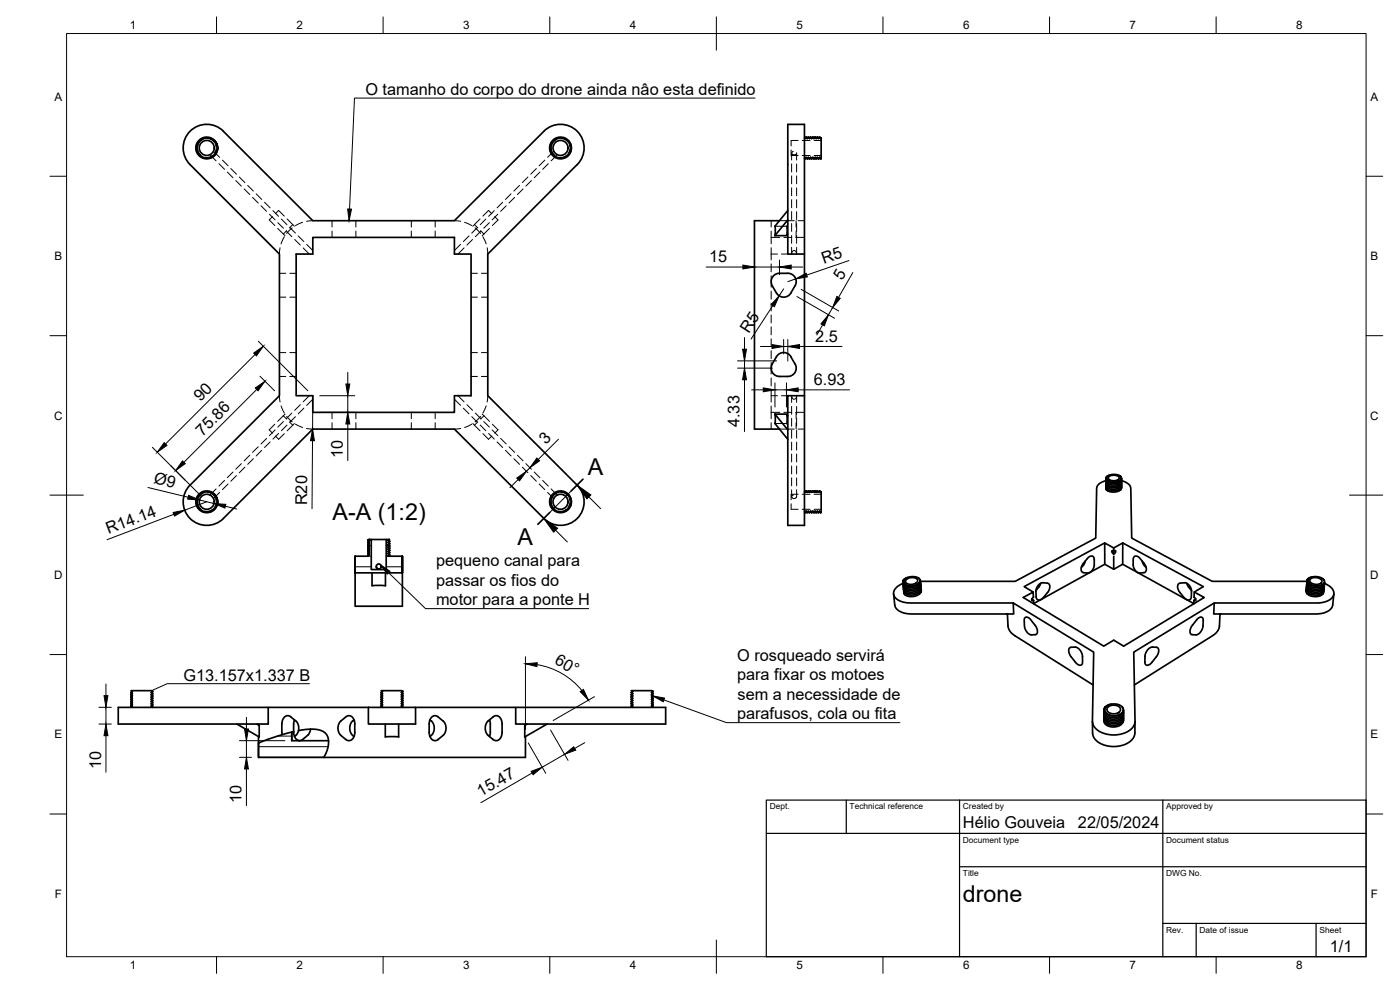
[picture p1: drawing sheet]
<svg xmlns="http://www.w3.org/2000/svg" width="420mm" height="297mm" viewBox="0 0 420 297" stroke-linecap="round" stroke-linejoin="round" font-family="sans-serif">
<!-- layer: Visible -->
<g fill="none" stroke="#000" stroke-width=".51">
<path d="M67 39.4l26.9 26.8h42.5l26.8-26.8a7.1 7.1 0 0 1 10 0 7.1 7.1 0 0 1 0 10l-26.8 26.8v42.5l26.8 26.8a7.1 7.1 0 0 1 0 10.1 7.1 7.1 0 0 1-10 0l-26.8-26.9h-42.5l-26.9 26.9M67.1 39.4a7.1 7.1 0 0 0-10.1 0 7.1 7.1 0 0 0 0 10l26.9 26.8v42.5l-26.9 26.9a7.1 7.1 0 0 0 .1 10 7.1 7.1 0 0 0 10 0M59.8 42.1l.9-.7 1.4-.3 1.2 .3 1.2 .8 .7 1.3 .1 1.3-.1-1.2-.6-1.1-.9-.8-1.1-.3-1.1 .1-1.1 .5-.8 .9-.4 1.3 .1 1 .6 1.1 .8 .7 1.2 .5 1.3-.2 .9-.5 .8-.9 .4-1.1-.3 1.1-.7 .8-1.2 .8-1.3 .2-1.1-.3-1.1-.8-.6-1.1-.2-1.2 .3-1.3zM241.4 41.3l.2 .2M241.6 41.5h.1M241.6 41.5l.3-.4 .4 .4M242.3 41.5h.1M242.3 41.5l.3-.4 .3 .4M242.9 41.5h.1M243 41.5l.2-.4 .4 .4M243.6 41.5h.1M243.6 41.5l.3-.4 .4 .4"/>
<path d="M244.3 41.5h.1M244.3 41.5l.3-.4 .3 .4M244.6 47.3l-.3 .4-.3-.4-.4 .4-.3-.4-.3 .4-.4-.4-.3 .4-.3-.4-.4 .4-.2-.3M244.6 47.3h.1M244.6 47.3l.3 .4 .4-.4M244.9 41.5h.1M245 41.5l.3-.4 .3 .4 .3-.4 .3 .4 .2-.1v6.2l-.4-.3M245.3 47.3h.1M245.3 47.3l.3 .4 .3-.4M245.9 47.3h.1M88.9 76.2h5v-5h42.5v5h5v42.5h-5v5h-42.5v-5h-5zM233.9 66.2h-7.5v62.5h7.5"/>
<path d="M236.4 63.1l-3.8 4.8v2.8M236.4 70.2l-.4 .5h-3.4M236.4 66l-3.8 4.7M241.4 76.2h-5v-38.9h5v120.3h-5v-38.9h5M237.4 87.9a2.51 2.51 0 0 1-4.4 0 5.1 5.1 0 0 1-1.6-3.7l.4-1 .7-.7a5.1 5.1 0 0 1 3.9-.5 2.51 2.51 0 0 1 2.2 3.7l-1.3 2.2M231.8 109.2a2.51 2.51 0 0 0 2.1 3.8 5.1 5.1 0 0 0 4-.5l.9-1.3 .1-1-.3-1M237.3 107l1.3 2.2M237.4 107a2.51 2.51 0 0 0-4.4 0l-1.2 2.2M232.6 124.3h3.4l.4 .4M232.6 124.3l3.8 4.7M232.6 124.2v2.9l3.8 4.7M59.7 148.3l.9-.7 1.2-.3 1.1 .1 1.3 .7 .9 1.3 .2 1.6-.1-1.3-.6-1-.8-.8-1.3-.4-1.3 .2-1.1 .7-.7 1.1-.2 1.3 .3 1.1 .6 .8 .9 .7 1 .2 1.1-.1 1.1-.5 .8-1 .3-1-.3 .9-.6 .9-.8 .6-1.4 .4-1.3-.2-1-.6-.8-1.1-.3-1.3 .2-1.1z"/>
<path d="M241.4 147.5l.2 .2M241.6 147.7h.1M241.6 147.7l.3-.4 .4 .4M242.3 147.7h.1M242.3 147.7l.3-.4 .3 .4M242.9 147.7h.1M243 147.7l.2-.4 .4 .4M243.6 147.7h.1M243.6 147.7l.3-.4 .4 .4M244.3 147.7h.1M244.3 147.7l.3-.4 .3 .4M244.6 153.4l-.3 .4-.3-.4-.4 .4-.3-.4-.3 .4-.3-.4-.4 .4-.3-.4-.4 .4-.2-.2"/>
<path d="M244.6 153.4h.1M244.6 153.4l.3 .4 .4-.4M244.9 147.7h.1M245 147.7l.2-.4 .4 .4 .3-.4 .4 .4 .1-.2v6.3l-.4-.4M245.3 153.4h.1M245.3 153.4l.3 .4 .3-.4M245.9 153.4h.1M332.3 143l1-.5 1.5-.1 1.3 .4 .5 .7-.3 .5-.6 .4-1.8 .2-1.5-.6-.3-.4zM332.8 143.1l1.3-.5a1.28 1.28 0 0 1 1.7 1 2.21 2.21 0 0 1-3.2-.1zM332.9 142.6l-.6 .3-.4 .6 .2 .6 .6 .4 2.1 .2 .9-.3 .7-.5M336.6 146.1v.4l-.5 .6-1.8 .5-1.9-.4-.4-.3-.1-.6M336.6 145.7l-.1 .6-.4 .4-1.7 .5-2-.4-.4-.4-.1-.5"/>
<path d="M336.6 145.2l-.1 .6-.4 .5-1.6 .5-1.2-.1-.9-.3-.4-.4-.1-.6M336.6 144.8l-.1 .6-.4 .4-1.6 .6-1.1-.1-1-.3-.5-.5v-.5M336.6 143.5v.5l-.5 .6-1.8 .5-1.9-.4-.5-.5v-.4M336.6 144.4l-.1 .6-.6 .5-1.7 .5-1.9-.5-.4-.4v-.5M336.6 144v.2M336.6 144.2a3.2 3.2 0 0 1 2.8 2.3l.2 14.9 24.2 13h28.5M336.6 144.2l-.1 .4-.5 .5-1.7 .4-1.9-.4-.4-.3-.1-.6a3.3 3.3 0 0 0-2.8 2.3l-.3 14.9-24.1 13h-28.5M106.6 171.9v-5v15h14.2v-10h-14.2v-5h3.8l.4-.4-.4-.3 .4-.4-.4-.3 .4-.4-.4-.3 .4-.3-.4-.3 .4-.4-.4-.3 .4-.4-.4-.3 .4-.3-.4-.5 1-.1v9h4.5v-9h.9l-.3 .2 .4 .4-.4 .3 .4 .4-.4 .3 .4 .3-.4 .4 .4 .3-.4 .3 .4 .4-.4 .3 .4 .3-.4 .3 .4 .4-.4 .4h4.3v5M110.7 161.9l-.3 .2 .4 .4-.4 .3 .4 .3-.4 .4 .4 .3-.4 .4 .4 .2-.4 .4 .4 .3-.4 .4 .4 .3M110.8 166.5l-.4 .4M110.8 165.8l-.4 .3 .4 .3M111.4 161.9h4.5"/>
<path d="M111.7 171.9v3.9M111.7 175.7h4M112.9 170l.2 .5 .6 .2M114.4 170h.1M115.7 171.9v3.9M116.5 162.8l.4 .3-.4 .3M116.5 163.5l.4 .3-.4 .3M116.5 164.1l.4 .3-.4 .4M116.5 164.8l.4 .3-.4 .3 .4 .3-.4 .4 .4 .3-.3 .5M116.8 161.9l-.3 .2 .4 .4-.4 .3M268.2 178.2l.3 3.3a4.2 4.2 0 0 0 4.5 2.7h31.2l-.1-3.3M271 175.1a3.6 3.6 0 0 0-2.8 3.2 4.4 4.4 0 0 0 4.5 2.6h31.4"/>
<path d="M271.5 173.8l1.3-.7 1.6-.1 1.4 .5 .3 .9-.4 .7-.9 .5-1.9 .2-.9-.3-.7-.5-.1-.6zM272 173.9a2.38 2.38 0 0 1 3.4 .2 2.14 2.14 0 0 1-3.3 1l-.4-.7zM272.4 173.3l-.9 .4-.5 .7 .1 .7 .6 .5 1.1 .3 1.1-.1 1.2-.3 .8-.6M276.1 174l.1 .5M276.2 174.7l.1 .6-.5 .6-.8 .6-1.3 .3-1.9-.3-.7-.6-.1-.5M276.2 174.5l-.1 .6-.6 .6-1.8 .6-1.9-.2-.6-.5-.2-.7M276.3 175.1v.6l-.4 .7-.9 .5-1.2 .3-2-.3-.6-.5-.1-.6M276.3 175.6l.1 .5-.5 .7-.8 .5-1.3 .4-1.9-.3-.7-.6-.1-.5M276.4 176v.6l-.5 .7-.9 .5-1.1 .3-2-.3-.6-.4-.1-.7M276.4 176.5v.7l-.5 .6-1.8 .7-2-.2-.7-.5-.2-.6M276.5 176.9l-.1 .7-.4 .6-1.9 .8-2-.2-.7-.6-.1-.6M310.2 179.2l-.6 .8 .1 .2 .5-.1-.5-.5"/>
<path d="M311.8 175.4l1-.6 1.5 .2a1.65 1.65 0 0 1 .1 2.8l-1.2 1.4a1.17 1.17 0 0 1-1.1 .9 1.17 1.17 0 0 1-1.1-.8v-2.5zM312.3 175l-.4 .9-1 1.3M325.7 168.3l-.5 1.2-.7 .7M326.5 167.4a.98 .98 0 0 1 1.2-.6 .98 .98 0 0 1 .7 1v1.6a2.49 2.49 0 0 1-2 2.5l-1.2-.1a1.5 1.5 0 0 1-.3-2.5zM331.5 162.9l-24.1 13.1 2.7 1.6M331.6 169.3l-21.4 11.8M333.7 165.2h1.1a.65 .65 0 0 1-.1 .9 .65 .65 0 0 1-.9 0 .65 .65 0 0 1-.1-.9zM334.2 164.4l2.8-1.5 24.1 13.1-2.7 1.6-.1 1.6 .6 .8-.1 .2-.5-.1M334.2 165.9v-1.5l-2.7-1.5 .1 6.4 2.6 1.5v-3.9M336.9 169.3l21.4 11.9v-1.1l.5-.5M337 162.9l-.1 6.4-2.7 1.5M340.3 167.1a1.19 1.19 0 0 1 1.9 .5l1.2 1.4a1.9 1.9 0 0 1 .1 2.8l-1.4 .1a2.49 2.49 0 0 1-2-2.5z"/>
<path d="M342.8 168.3l.5 1.2 .7 .7M353.8 175.1l1.7-.3a2.55 2.55 0 0 1 2.1 2.6l-.1 1.7a1.04 1.04 0 0 1-.8 1 1.04 1.04 0 0 1-1.2-.6l-1.4-1.7a2 2 0 0 1-.3-2.7zM356.2 175l.4 .9 1 1.3M358.4 177.6l3 1.7-24.2 14.6-3-1.8-2.9 1.8-24.2-14.6 3-1.7v1.6M392 177.2v.6l.4 .5 1 .5 1.2 .2 1.9-.4 .6-.5 .2-.7M392.1 176.7v.6l.5 .6 .9 .5 1.1 .2 1.2-.1 .9-.4 .5-.5 .1-.6M392.1 176.3v.6l.4 .5 1 .5 1.2 .2 1.8-.3 .7-.6 .1-.7M392.1 175.8l.1 .7 .5 .6 2 .6 1.9-.4 .7-.6 .1-.6M392.2 175.4v.7l.5 .5 2 .6 1.9-.3 .7-.7 .1-.6M392.2 174.9v.7l.6 .6 2 .6 1.9-.4 .6-.5 .2-.7M392.3 174.5v.6l.5 .7 2 .5 2-.4 .6-.5 .1-.7M392.8 173.6l1.3-.6 1.7 .1 1.3 .6 .4 .6v.4l-.4 .6-.8 .4h-2l-1-.4-.6-.5-.1-.7z"/>
<path d="M393.3 173.7a2.42 2.42 0 0 1 3.4 .7 2.18 2.18 0 0 1-3.4 .4l-.2-.6zM393.7 173.2l-.9 .2-.5 .7 .1 .7 .6 .6 1.3 .4 1.2 .1 1.1-.3 .7-.5M397.5 175.1a3.6 3.6 0 0 1 2.8 3.2 4.4 4.4 0 0 1-4.5 2.6h-31.4l-24.1 14.8 .3 20.7a4.7 4.7 0 0 1-4.4 3.9 7.7 7.7 0 0 1-8.1-2.7l-.2-1.2 .3-20.7-24.1-14.8M400.3 178.2l-.3 3.3a4.2 4.2 0 0 1-4.5 2.7h-31.2l.1-3.3M302.1 184.2h.3M302.3 184.3l.2 3.5a3.9 3.9 0 0 0 2 2.9l23.6 14.8M307.7 185.3a1.33 1.33 0 0 1 1.7 .7l1.2 1.6a2.09 2.09 0 0 1 .3 2.8l-1.3 .1a2.88 2.88 0 0 1-2.2-2.7v-1.9zM310.2 180.2v1M320.9 194.5l.5-.3 1.3-.1a2.98 2.98 0 0 1 2.2 2.8v1.7a.9 .9 0 0 1-.6 1 .9 .9 0 0 1-1.1-.4l-1.7-2.1a2.54 2.54 0 0 1-.6-2.6zM344.6 194.8l1-.6h1.5a1.43 1.43 0 0 1 .3 2.3l-1.7 2.2a1.37 1.37 0 0 1-1.9 .6l-.2-2.7zM359.3 185.7a.91 .91 0 0 1 1.1-.6 .91 .91 0 0 1 .7 1l-.1 1.7a2.88 2.88 0 0 1-2.1 2.7l-1.1-.1a1.43 1.43 0 0 1-.3-2.2zM366.1 184.2h.3"/>
<path d="M366.1 184.3l-.1 3.5a3.9 3.9 0 0 1-2.1 2.9l-23.5 14.8M39.7 211.5h.1M39.7 207.5l-.3-.3 6.4 .2-.4 .4 .4 .4-.4 .3 .4 .4-.4 .3 .4 .3-.4 .4 .4 .3-.4 .3M39.7 211.5l-.4 .3 .4 .4M39.7 210.8l-.4 .3 .4 .3M39.7 210.2l-.4 .2 .4 .4M39.7 209.5l-.4 .3 .4 .3M39.7 208.8l-.4 .3 .4 .4M39.7 208.2l-.4 .2 .4 .4M39.7 207.5l-.4 .3 .4 .3M39.7 207.5h.1M39.7 208.1v.1"/>
<path d="M39.7 208.8h.1M39.7 209.5h.1M39.7 210.1v.1M39.7 210.8h.1M45.4 211.2l.4 .2-.4 .4 .4 .4M45.4 210.5l.4 .3-.4 .3M45.4 210.5h.1M45.4 211.1v.1M71.1 217.2l6.7 3.9v-3.5l-.7-.4M77.6 217.2v.3M80.5 212.2h-45v5h45v-5h30.1M84.6 217.2v2.5"/>
<path d="M84.6 219.7l.1 .7M87.2 215.1a3.9 3.9 0 0 1 2.4 3v1.1M87.3 215.1a1.69 1.69 0 0 0-1.9-.1 1.69 1.69 0 0 0-.8 1.7v.5M88.1 219.5l-5.4 1.5-5.1 1.9v4.4h19.6M88.1 217.2v2.5M88.4 216l-.3 1.2M89.6 219.2l2.6-.4h2.4l1.5 .3 1.5 .8 .8 1.2 .2 1.7-.3 1.9-1.1 2.6M89.6 219.2l-.5 1.2-.7 .6M93.2 218.8l-.2 .9a4.6 4.6 0 0 1-2.2 2.2 1.66 1.66 0 0 1-1.8 .1 1.66 1.66 0 0 1-.8-1.6l-.1-.7M102.3 216.3a3.1 3.1 0 0 0 0 4.4M103.8 215.1l-1.5 1.2M103.8 215.1a1.69 1.69 0 0 1 1.9-.1 1.69 1.69 0 0 1 .8 1.7v3a1.99 1.99 0 0 1-2.3 2.4l-1.9-1.5"/>
<path d="M106.2 216a3.1 3.1 0 0 0 0 5M110.6 212.2h89.2v5h-45v-5M110.6 212.2v5h14.1v-5M114.8 207.5l-.4-.3 6.4 .2-.3 .5 .4 .3-.4 .3 .4 .4-.4 .3 .4 .3-.4 .4 .4 .3-.4 .3M114.8 210.8l-.4 .3 .4 .3-.4 .4 .3 .4M114.8 210.2l-.4 .2 .4 .4M114.8 209.5l-.4 .2 .4 .4M114.8 208.8l-.4 .3 .4 .4M114.8 208.2l-.4 .2 .4 .4M114.8 207.5l-.4 .2 .4 .4M114.8 207.5h.1M114.8 208.1v.1"/>
<path d="M114.8 208.8h.1M114.8 209.5h.1M114.8 210.1v.1M114.8 210.8h.1M115.6 217.2l.1 3.9h4l-.1-3.9M120.5 211.2l.4 .2-.4 .4 .3 .4M120.5 210.5l.4 .3-.4 .3M120.5 210.5h.1M120.5 211.1v.1M129 216a3.1 3.1 0 0 1 0 5M131.5 215.1a1.69 1.69 0 0 0-1.9-.1 1.69 1.69 0 0 0-.8 1.7v3a2.01 2.01 0 0 0 2.3 2.4l.4-.2a4.3 4.3 0 0 0 2.2-2.4l.2-1-.2-1a4.2 4.2 0 0 0-2.3-2.4M146.9 216l.3 1.2-.1 2.9-.2 .9"/>
<path d="M148 215.1a1.69 1.69 0 0 1 1.9-.1 1.69 1.69 0 0 1 .7 1.7l.1 .5a6.9 6.9 0 0 1-.4 4l-.5 .7-1.1 .3a5.1 5.1 0 0 1-2.5-1.9 3.2 3.2 0 0 1 .3-4l1.5-1.2M157.7 217.2v.3M158.2 217.2l-.7 .4v3.5l6.7-3.9M189.8 211.5h.1M189.8 207.5l-.3-.3h6.1l.4 .3-.4 .4 .4 .3-.4 .3 .4 .3-.4 .4 .4 .3-.4 .4 .4 .3-.4 .3M189.8 211.5l-.4 .3 .4 .4M189.8 210.8l-.4 .3 .4 .3M189.8 210.2l-.4 .2 .4 .4M189.8 209.5l-.4 .3 .4 .3M189.8 208.8l-.4 .3 .4 .4M189.8 208.2l-.4 .2 .4 .4M189.8 207.5l-.4 .3 .4 .3"/>
<path d="M189.8 207.5h.1M189.8 208.1v.1M189.8 208.8h.1M189.8 209.5h.1M189.8 210.1v.1M189.8 210.8h.1M195.6 211.2l.4 .3-.4 .3 .3 .4M195.6 210.5l.4 .3-.4 .3M195.6 210.5h.1M195.6 211.1v.1M327.9 216.4v3.5a5 5 0 0 0 5 4 7 7 0 0 0 7.5-3.1l.2-4.4M331.9 212.1l1.5-.8h1.9l1.5 .8 .3 1.1-.4 .7-.9 .6-1.2 .2h-1.1l-1-.4-.7-.7-.2-.8z"/>
<path d="M332.6 212.1a2.44 2.44 0 0 1 3.7 .7 2.11 2.11 0 0 1-3.2 1.1 1.07 1.07 0 0 1-.5-1.8zM333.5 211.3l-1.1 .3-1 .9-.1 .8 .6 .9 1.4 .6h1.3l1.3-.3 .9-.8M337.1 212.8v.9l-.4 .7-1 .6-1.1 .3h-1.2l-1.2-.4-.7-.7-.2-.9M337.2 215.9l-.2 .8-.5 .7-1.1 .5-1.1 .2-1.3-.1-1-.5-.6-.7-.1-.7M337.2 215.4l-.1 .7-.6 .8-1.1 .6-1.2 .2-1.2-.2-1-.4-.6-.8-.1-.7M337.2 214.9l-.1 .8-.6 .7-.8 .5-1.2 .3-1.3-.1-1.2-.5-.6-.8-.1-.6M337.2 214.5l-.1 .7-.5 .7-1 .6-1.1 .2-1.3-.1-1.1-.4-.7-.7-.1-.8M337.2 214l-.1 .7-.5 .8-.9 .4-1.2 .3-1.5-.1-.9-.4-.7-.6-.1-.9M337.2 213.5l-.1 .7-.5 .8-1 .5-1.2 .3-1.3-.1-1-.5-.7-.7-.1-.8M77.6 221v6.3M87.6 222.2v-2.5v2.5h11M157.7 221v6.3h-60.5"/>
<circle cx="62" cy="44.4" r="2.25"/>
<circle cx="168.2" cy="44.4" r="3.3"/>
<circle cx="168.2" cy="44.4" r="2.25"/>
<circle cx="168.4" cy="44.4" r="3"/>
<circle cx="62" cy="150.6" r="2.25"/>
<circle cx="168.2" cy="150.6" r="3.2"/>
<circle cx="168.2" cy="150.6" r="2.25"/>
<circle cx="168.4" cy="150.6" r="3.1"/>
<circle cx="113.7" cy="170" r=".74"/>
</g>
<!-- layer: Hidden -->
<g fill="none" stroke="#000" stroke-width=".3">
<path d="M59.2 44.5l.3 1.3 .8 .9M61 41.7l-1 .7-.7 1.2M61.2 41.4l-1 .4-.7 .6-.7 1.8 .1 1.2 .6 .9 .8 .7 .9 .4M62.1 41.5l1.3 .4 .8 .6M62.4 41.4l.8 .3 .9 .7 .8 1.6M63 46.4l1.9 1.9M63.7 46.7l-1.1 .5h-1.2M64.1 45.4l1.8 1.8M64.8 43.6l.1 1.3-.4 1M64.9 44.8l-.8 1.6-.8 .7-.9 .3M65.7 49.1l1.7 1.7M66.8 48.1l1.7 1.6"/>
<path d="M68.2 51.6l1.7 1.7M69.3 50.6l1.7 1.7M70.8 54.2l1.6 1.6M71.8 53.1l1.7 1.7M73.3 56.7l1.7 1.7M74.3 55.6l1.7 1.7M75.8 59.2l1.7 1.7M76.9 58.2l1.6 1.6M153.4 58.2l-1.7 1.6M154.5 59.2l-1.7 1.7M155.9 55.6l-1.7 1.7M157 56.7l-1.7 1.7"/>
<path d="M158.4 53.1l-1.6 1.7M159.5 54.2l-1.7 1.6M161 50.6l-1.7 1.7M162 51.6l-1.7 1.7M163.5 48.1l-1.7 1.6M164.5 49.1l-1.6 1.7M165.4 44.5l.3 1.4 .8 .8M166.2 45.4l-1.9 1.8M167.1 41.7l-1.1 .8-.5 1.1M167.2 46.4l-1.8 1.9M167.3 41.4l-.9 .4-.8 .6-.6 1.7 .1 1.1 .4 1 .7 .7 1.1 .5M168.3 41.5l1.1 .3 1 .7"/>
<path d="M168.5 41.4l1 .3 .8 .7 .7 1.6M169.9 46.7l-1.2 .5h-1.1M170.9 43.6l.1 1.2-.3 1.1M171 44.8l-.7 1.6-.8 .7-1 .3M237.4 45v1.7h2.1M237.6 46v2M237.6 49.2v2.4M237.6 52.8v2.3M237.6 56.4v2.3M237.6 59.9v2.4M238.1 45.4l-.5 .5 .2 .4h1l.3-.4M239.1 46v2"/>
<path d="M239.1 49.2v2.4M239.1 52.8v2.3M239.1 56.4v2.3M239.1 59.9v2.4M239.5 42.1h-2.1v1.7M240.7 46.7h2.4M240.7 42.1h2.4M244.3 46.7h2.1M244.3 42.1h2.1M78.3 61.8l1.7 1.6M79.4 60.7l1.7 1.7M80.9 64.3l1.6 1.7"/>
<path d="M81.8 65l-1 1 1.7 1.7M81.9 63.2l1.7 1.7M82.6 64.1l1-1 1.7 1.7M83.3 68.5l2.2 2.2M83.4 66.8l1.7 1.7M84.1 74.3l-.2 1.9M84.5 65.7l1.6 1.7M85.3 71l-1 2.2M85.9 69.3l1.7 1.7M86 69.2l-1 1M86.2 65.7l1.7 1.7M87 68.3l1.7 1.6"/>
<path d="M87.7 68.4l-1.7 1.6M87.9 67.4l.4 .5M87.9 67.4l-1 1M88.4 71.8l1.7 1.7M89.5 70.8l1.7 1.7M90.8 66.7l-2.1 1M91 74.4l1.8 1.8M92 73.3l1.9 1.9M93.9 66.2l-1.9 .2M99.7 66.2v1.9M99.7 69.3v1.9M106.8 66.2v1.9"/>
<path d="M106.8 69.3v1.9M123.4 66.2v1.9M123.4 69.3v1.9M130.6 66.2v1.9M130.6 69.3v1.9M136.4 66.2l1.9 .2M138.2 73.3l-1.8 1.9M139.3 74.4l-1.9 1.8M139.4 66.7l2.2 1M140.8 70.8l-1.7 1.7M141.8 71.8l-1.7 1.7M142.4 67.4l1 1"/>
<path d="M142.6 68.4l1.6 1.6M143.3 68.3l-1.7 1.6M144.1 65.7l-2.2 2.2M144.2 69.2l1 1M144.3 69.3l-1.6 1.7M144.9 71l1 2.2M145.2 70.2l-.5 .5M145.8 65.7l-1.7 1.7M146.2 74.3l.2 1.9M146.9 66.8l-1.7 1.7M146.9 68.5l-1.7 1.7M147.6 64.1l-1-1-1.7 1.7"/>
<path d="M148.3 63.2l-1.7 1.7M148.5 65l1 1-1.7 1.7M149.4 64.3l-1.7 1.7M150.9 60.7l-1.7 1.7M151.9 61.8l-1.7 1.6M231.4 66.2v1.9M231.4 69.3v3.8M231.4 74.3v3.7M231.4 79.2v2.4M231.4 76.2h1.9M231.4 71.2h2.6M233.9 66.2h4.4"/>
<path d="M234.5 76.2h1.9M235.2 71.2h2.4M236 67.9v2.8M236.4 67.4l-.4 .5h-3.4M237.6 74.2v2a.8 .8 0 0 1 .7-1 .8 .8 0 0 1 .8 1v-2M237.6 63.5v2.4M237.6 67.1v2.3M237.6 70.6v2.4M238.8 71.2h2.6M238.9 66.2v1.9M238.9 69.3v1.9M239.1 63.5v2.4"/>
<path d="M239.1 67.1v2.3M239.1 70.6v2.4M239.5 66.2h1.9M83.9 82h1.9M83.9 89.2h1.9M87 82h1.9M87 89.2h1.9M141.4 82h1.9M141.4 89.2h1.9M144.5 82h1.9M144.5 89.2h1.9M231.4 82.7v3.5"/>
<path d="M231.4 87.4v2.3M231.4 90.9v2.4M231.4 94.5v2.4M231.4 98.1v2.4M83.9 118.7l.2 1.9M83.9 113h1.9M83.9 105.8h1.9M87 113h1.9M87 105.8h1.9M92.8 118.7l-1.8 1.9M93.9 119.8l-1.9 1.8M136.4 119.8l1.8 1.8"/>
<path d="M137.4 118.7l1.9 1.9M141.4 113h1.9M141.4 105.8h1.9M144.5 113h1.9M144.5 105.8h1.9M146.4 118.7l-.2 1.9M231.4 108.8v3.4M231.4 101.6v2.4M231.4 105.2v2.4M231.4 113.4v2.4M231.4 117v3.6M231.4 118.7h1.9"/>
<path d="M234.5 118.7h1.9M72.4 139.1l-1.6 1.7M75 136.6l-1.7 1.7M76 137.6l-1.7 1.7M77.5 134.1l-1.7 1.6M78.5 135.1l-1.6 1.7M80 131.5l-1.7 1.7M81.1 132.6l-1.7 1.7M82.5 127.3l-1.7 1.7 1 1M82.5 129l-1.6 1.7M83.6 130.1l-1.7 1.6M84.3 121.8l1 2.1"/>
<path d="M85 124.7l-1.7 1.7M85 124.7l1 1M85.1 126.5l-1.7 1.7M85.3 130.1l-1.7 1.7-1-1M85.5 124.3l-.5 .4M86 124.9l1.7 1.7M86.1 127.5l-1.6 1.7M86.9 126.6l1 1M87.6 123.9l-1.7 1.7M88.3 127.1l-2.1 2.2M88.7 127.3l2.1 1M88.7 125l-1.7 1.7"/>
<path d="M90.1 121.4l-1.7 1.7M91.2 122.5l-1.7 1.7M92 128.6l1.9 .1M99.7 123.7v1.9M99.7 126.8v1.9M106.8 123.7v1.9M106.8 126.8v1.9M123.4 123.7v1.9M123.4 126.8v1.9M130.6 123.7v1.9M130.6 126.8v1.9M138.3 128.6l-1.9 .1"/>
<path d="M139.1 122.5l1.7 1.7M140.1 121.4l1.7 1.7M141.6 127.3l-2.2 1M141.6 125l1.7 1.7M141.9 127.1l.5 .5M142.4 127.6l1.7 1.7M142.7 123.9l1.6 1.7M143.4 126.6l-1 1M144.1 127.5l1.7 1.7M144.2 124.9l-1.6 1.7M144.7 124.3l.5 .4M144.9 130.1l1.7 1.7 1-1"/>
<path d="M145.2 126.5l1.7 1.7M145.2 124.7l-1 1M145.2 124.7l1.7 1.7M145.9 121.8l-1 2.1M146.6 130.1l1.7 1.6M147.7 129l1.7 1.7M147.8 127.3l1.7 1.7-1 1M149.2 132.6l1.7 1.7M150.2 131.5l1.7 1.7M151.7 135.1l1.7 1.7M152.8 134.1l1.7 1.6M154.2 137.6l1.7 1.7"/>
<path d="M155.3 136.6l1.7 1.7M157.8 139.1l1.7 1.7M231.4 123.7h2.6M231.4 121.8v3.8M231.4 126.8v1.9M232.6 127.1h3.4l.4 .5M233.9 128.7h4.4M235.2 123.7h2.4M236 124.3v2.8M237.6 120.7v-2a.8 .8 0 0 0 .7 1.1 .8 .8 0 0 0 .8-1.1v2M237.6 121.9v2.4M237.6 125.5v2.4"/>
<path d="M237.6 129.1v2.4M237.6 132.7v2.4M237.6 136.2v2.4M237.6 139.8v2.4M238.8 123.7h2.6M238.9 123.7v1.9M238.9 126.8v1.9M239.1 121.9v2.4M239.1 125.5v2.4M239.1 129.1v2.4M239.1 132.7v2.4M239.1 136.2v2.4"/>
<path d="M239.1 139.8v2.4M239.5 128.7h1.9M59.2 150.7l.3 1.3 .8 .9M61 147.9l-1.1 .7-.6 1.2M61.2 147.6l-.9 .3-.8 .6-.5 .8-.2 1.1 .1 1.1 .6 1 .7 .6 1 .4M62.1 147.7l1.1 .2 1 .8M62.4 147.6l.9 .3 .9 .7 .7 1.5M63.7 152.9l-1 .5h-1.3M64.8 149.7l.1 1.3-.4 1M64.9 146.7l-1.9 1.8M64.9 151l-.4 1-.6 .8-1.5 .8M65.9 147.8l-1.8 1.8"/>
<path d="M67.4 144.2l-1.7 1.6M68.5 145.2l-1.7 1.7M69.9 141.6l-1.7 1.7M71 142.7l-1.7 1.7M73.5 140.2l-1.7 1.6M156.8 140.2l1.6 1.6M159.3 142.7l1.7 1.7M160.3 141.6l1.7 1.7M161.8 145.2l1.7 1.7M162.9 144.2l1.6 1.6M164.3 147.8l1.9 1.8M165.4 150.7l.3 1.2 .8 1"/>
<path d="M165.4 146.7l1.8 1.8M167.1 147.9l-1 .7-.6 1.2M167.3 147.6l-.8 .3-.8 .6-.7 1.8 .1 1.3 .4 .8 .9 .8 .9 .3M168.3 147.7l1.1 .2 1 .8M168.5 147.6l1 .3 .7 .5 .5 .7 .3 1M169.9 152.9l-1.2 .5h-1.1M170.9 149.7l.1 1.2-.3 1.1M171 151l-.7 1.6-.9 .7-.9 .3M237.4 151.2v1.6h2.1M237.6 143.4v2.4M237.6 146.9v2.1M238.1 148.6l-.5 .3 .5 .6h.6l.4-.6"/>
<path d="M239.1 143.4v2.4M239.1 146.9v2.1M239.5 148.3h-2.1v1.7M240.7 152.8h2.4M240.7 148.3h2.4M244.3 152.8h2.1M244.3 148.3h2.1"/>
</g>
<!-- layer: Visible -->
<circle cx="110.7" cy="161.9" r=".25" fill="#000"/>
<!-- layer: BORDER -->
<g fill="none" stroke="#000" stroke-width=".3">
<path d="M20 10.1h390v276.9h-390zM65 5.1v5M115 5.1v5M165 5.1v5M215 5.1v10M265 5.1v5M315 5.1v5M365 5.1v5M15 52.9h5M410 52.9h5M15 100.7h5M410 100.7h5"/>
<path d="M15 148.6h10M405 148.6h10M15 196.4h5M410 196.4h5M15 244.2h5M410 244.2h5M65 287v5M115 287v5M165 287v5M215 282.1v9.9M265 287v5M315 287v5"/>
<path d="M365 287v5"/>
</g>
<!-- layer: TITLEBLOCK -->
<path d="M230 240.1h180v46.9h-180zM230 250h180M254 240.1v9.9M288 240.1v46.9M349 240.1v46.9M288 260.1h122M349 277.1h61M359 277.1v9.9M395 277.1v9.9" fill="none" stroke="#000" stroke-width=".36"/>
<!-- layer: Hatching -->
<path d="M106.6 170.1h4.8M110.4 166.9h1M110.8 163.7h.6M115.9 163.7h1M115.9 166.9h.6M115.9 170.1h4.8M77.6 227.2h19.6M77.6 224h20.9M83.3 220.9h4.3" fill="none" stroke="#000" stroke-width=".3"/>
<!-- layer: Section Lines -->
<path d="M165 153.8l-3.6 3.5M175 143.8l-3.6 3.5" fill="none" stroke="#000" stroke-width=".51"/>
<path d="M166.7 159.1l3.6 3.5M171.4 147.3l-6.4 6.5M176.7 149.1l3.6 3.5" fill="none" stroke="#000" stroke-width=".3"/>
<path d="M163.2 155.5l4.1 3-1.2 1.2zM173.2 145.5l4.1 3-1.2 1.2z" fill="#000" stroke="#000" stroke-width=".3"/>
<!-- layer: FD_Dimensions -->
<g fill="none" stroke="#000" stroke-width=".3">
<path d="M233.9 78v4.4M254.8 78.2l-12.7 4.3M211.9 80.1h11M226.4 80.1h7.5M231.9 91.7l-6.5 10M235.2 86.7l-1.4 2.1M237.4 80.1h3.5M238.8 83.7l-2.4 .8M239.2 89l11.3 6.5M240.4 86.8l11.3 6.5M246.9 97.5l-1.7 3M249.9 92.3l-1.3 2.1"/>
<path d="M255.9 81.8l-4.2 7.4M76.6 106.3l-26.9 26.9M77 116.8l-21.8 21.9M77.5 102.4l14.9 14.8M78 112.9l4.4 4.3M93.9 118.7l-.1 10M96 118.7h10.5M104.4 111.7v3.5M104.4 118.7v5M221.3 108.3h11.8M221.3 110.5h10.5M223.4 101.3v3.5"/>
<path d="M223.4 108.3v2.2M223.4 113.9v15.6M225.6 117h3.5M228.2 104h3.5M232.6 114.9v7.2M232.6 117h3.4M235.2 101.9v4.3M235.2 104h1.2M236 114.9v7.2M236.4 101.9v6.4M239.5 117h15.5M239.9 104h12.8"/>
<path d="M45.7 134.2l14.9 14.9M51.2 139.7l4.4 4.4M93.8 132.2l-.2 20.4M96 123.7h10.5M104.4 127.2v11M167.6 131.8l-6.1 6.1M44.4 146.3l12.1 2.9M52.2 154.3l-20.1 7.6M59.9 150l4.3 1.1M62.1 150.5l-6.6 2.6M67.6 151.9l3.5 .8M155.5 143.9l-2.5 2.4"/>
<path d="M159 140.3l-1 1.1M157.7 197v21.9M161.2 199.4a21.8 21.8 0 0 1 13.4 7.8M29.7 212.2h3.7M29.7 217.2h3.7M31.8 205.2v3.5M31.8 212.2v5M74 215.2v3.5M165.2 219l5.3 9.1M178.4 209l-12.4 7.2M31.8 220.7v11M71.9 222.2h13.6"/>
<path d="M71.9 227.2h3.6M74 222.2v5M74 230.7v11M158.5 222.9l5.3 9.1M159.7 231.9l-15.4 8.9M169.4 226.3l-6.7 3.9M175.5 222.8l-3 1.8"/>
</g>
<g fill="#000" stroke="#000" stroke-width=".3">
<path d="M222.9 79.5l3.5 .6-3.5 .6zM233.9 80.1l3.5-.6v1.2zM233.8 88.8l-1.4 3.2-1-.6zM238.8 83.7l3.1-1.7 .4 1.1zM248.6 94.4l-1.2 3.4-1-.6zM251.1 88.9l1.1 .6-2.3 2.8zM76.1 105.9l2.9-2-2 2.9zM76.6 116.4l2.9-2-2.1 2.8zM103.8 115.2h1.2l-.6 3.5zM222.9 104.8h1.1l-.6 3.5zM223.4 110.5l.6 3.4h-1.1zM229.1 116.4l3.5 .6-3.5 .5z"/>
<path d="M231.7 103.4l3.5 .6-3.5 .5zM236 117l3.5-.6v1.1zM236.4 104l3.5-.6v1.1zM49.3 132.8l.8 .8-2.9 2.1zM54.8 138.3l.8 .8-2.9 2.1zM93.8 128.7l.6 3.5h-1.2zM104.4 123.7l.6 3.5h-1.2zM161.1 137.4l.8 .9-2.9 2zM52 153.8l3.5-.7-3.1 1.7zM56.6 148.6l3.3 1.4-3.6-.2zM64.2 151.1l3.6 .2-.3 1.1zM155.1 143.5l2.9-2.1-2.1 2.9z"/>
<path d="M31.2 208.7h1.2l-.6 3.5zM73.4 218.7h1.1l-.5 3.5zM157.7 199.2l3.5-.4-.1 1.2zM174.1 207.5l1-.7 1.5 3.3zM31.8 217.2l.6 3.5h-1.2zM74 227.2l.5 3.5h-1.1zM159.4 231.4l3.3-1.2-2.7 2.2zM169.4 226.3l2.8-2.2 .6 1z"/>
</g>
<!-- layer: Hole Notes -->
<path d="M226.6 29.4h-120.2l-1.5 33.3M92.9 205.1h-42.7l-4.7 2.1" fill="none" stroke="#000" stroke-width=".3"/>
<path d="M104.3 62.7h1.2l-.7 3.5z" fill="#000" stroke="#000" stroke-width=".3"/>
<!-- layer: Leaders -->
<path d="M114.1 169.4l3 2-.9 .9zM195.9 208.8l3.5 .7-.4 1.1z" fill="#000" stroke="#000" stroke-width=".3"/>
<path d="M116.6 171.8l11.1 10.8h49M199.2 210l18.8 6.8h52.1" fill="none" stroke="#000" stroke-width=".3"/>
<g font-size="7">
<text x="176.4" y="142.5">A</text>
<text x="99.8" y="155.9">A-A (1:2)</text>
<text x="155.3" y="163.6">A</text>
<text x="289" y="270.6">drone</text>
</g>
<g font-size="4.9">
<text x="109.6" y="28.5">O tamanho do corpo do drone ainda nâo esta definido</text>
<text x="212.8" y="78.7">15</text>
<text x="247.2" y="79.2" transform="rotate(-19 247.2 79.2)">R5</text>
<text x="252.7" y="84.4" transform="rotate(-60 252.7 84.4)">5</text>
<text x="224.7" y="100.1" transform="rotate(-57 224.7 100.1)">R5</text>
<text x="244.7" y="102.5">2.5</text>
<text x="244.2" y="115.5">6.93</text>
<text x="60.2" y="120.7" transform="rotate(-45 60.2 120.7)">90</text>
<text x="60.7" y="131.1" transform="rotate(-45 60.7 131.1)">75.86</text>
<text x="222" y="128.2" transform="rotate(-90 222 128.2)">4.33</text>
<text x="102.9" y="137.3" transform="rotate(-90 102.9 137.3)">10</text>
<text x="163.8" y="133.5" transform="rotate(-45 163.8 133.5)">3</text>
<text x="45.9" y="145.1" transform="rotate(14 45.9 145.1)">Ø9</text>
<text x="92.2" y="151.6" transform="rotate(-90 92.2 151.6)">R20</text>
<text x="32.6" y="160.3" transform="rotate(-21 32.6 160.3)">R14.14</text>
<text x="130.9" y="169.9">pequeno canal para</text>
<text x="130.9" y="175.8">passar os fios do</text>
<text x="130.9" y="181.6">motor para a ponte H</text>
<text x="166.2" y="199" transform="rotate(30 166.2 199)">60°</text>
<text x="221.3" y="198.2">O rosqueado servirá</text>
<text x="55.1" y="204.4">G13.157x1.337 B</text>
<text x="221.2" y="204.1">para fixar os motoes</text>
<text x="221.4" y="209.9">sem a necessidade de</text>
<text x="221.2" y="215.8">parafusos, cola ou fita</text>
<text x="30.3" y="230.8" transform="rotate(-90 30.3 230.8)">10</text>
<text x="144.3" y="239.1" transform="rotate(-30 144.3 239.1)">15.47</text>
<text x="72.5" y="240.8" transform="rotate(-90 72.5 240.8)">10</text>
<text x="289" y="248.5">Hélio Gouveia</text>
<text x="323.5" y="248.5">22/05/2024</text>
<text x="399.1" y="285.7">1/1</text>
</g>
<g font-size="3.5">
<text x="39" y="8.8">1</text>
<text x="89" y="8.8">2</text>
<text x="139" y="8.8">3</text>
<text x="189" y="8.8">4</text>
<text x="239" y="8.8">5</text>
<text x="289" y="8.8">6</text>
<text x="339" y="8.8">7</text>
<text x="389" y="8.8">8</text>
<text x="16.3" y="30.2">A</text>
<text x="411.3" y="30.2">A</text>
<text x="16.3" y="78">B</text>
<text x="411.3" y="78">B</text>
<text x="16.2" y="125.9">C</text>
<text x="411.2" y="125.9">C</text>
<text x="16.2" y="173.7">D</text>
<text x="411.2" y="173.7">D</text>
<text x="16.3" y="221.6">E</text>
<text x="411.3" y="221.6">E</text>
<text x="16.4" y="269.4">F</text>
<text x="411.4" y="269.4">F</text>
<text x="39" y="290.8">1</text>
<text x="89" y="290.8">2</text>
<text x="139" y="290.8">3</text>
<text x="189" y="290.8">4</text>
<text x="239" y="290.8">5</text>
<text x="289" y="290.8">6</text>
<text x="339" y="290.8">7</text>
<text x="389" y="290.8">8</text>
</g>
<g font-size="2.5">
<text x="231" y="242.9">Dept.</text>
<text x="255" y="242.9">Technical reference</text>
<text x="289" y="242.9">Created by</text>
<text x="350" y="242.9">Approved by</text>
<text x="289" y="252.8">Document type</text>
<text x="350" y="252.8">Document status</text>
<text x="289" y="262.9">Title</text>
<text x="350" y="262.9">DWG No.</text>
<text x="350" y="279.9">Rev.</text>
<text x="360" y="279.9">Date of issue</text>
<text x="396" y="279.9">Sheet</text>
</g>
</svg>
